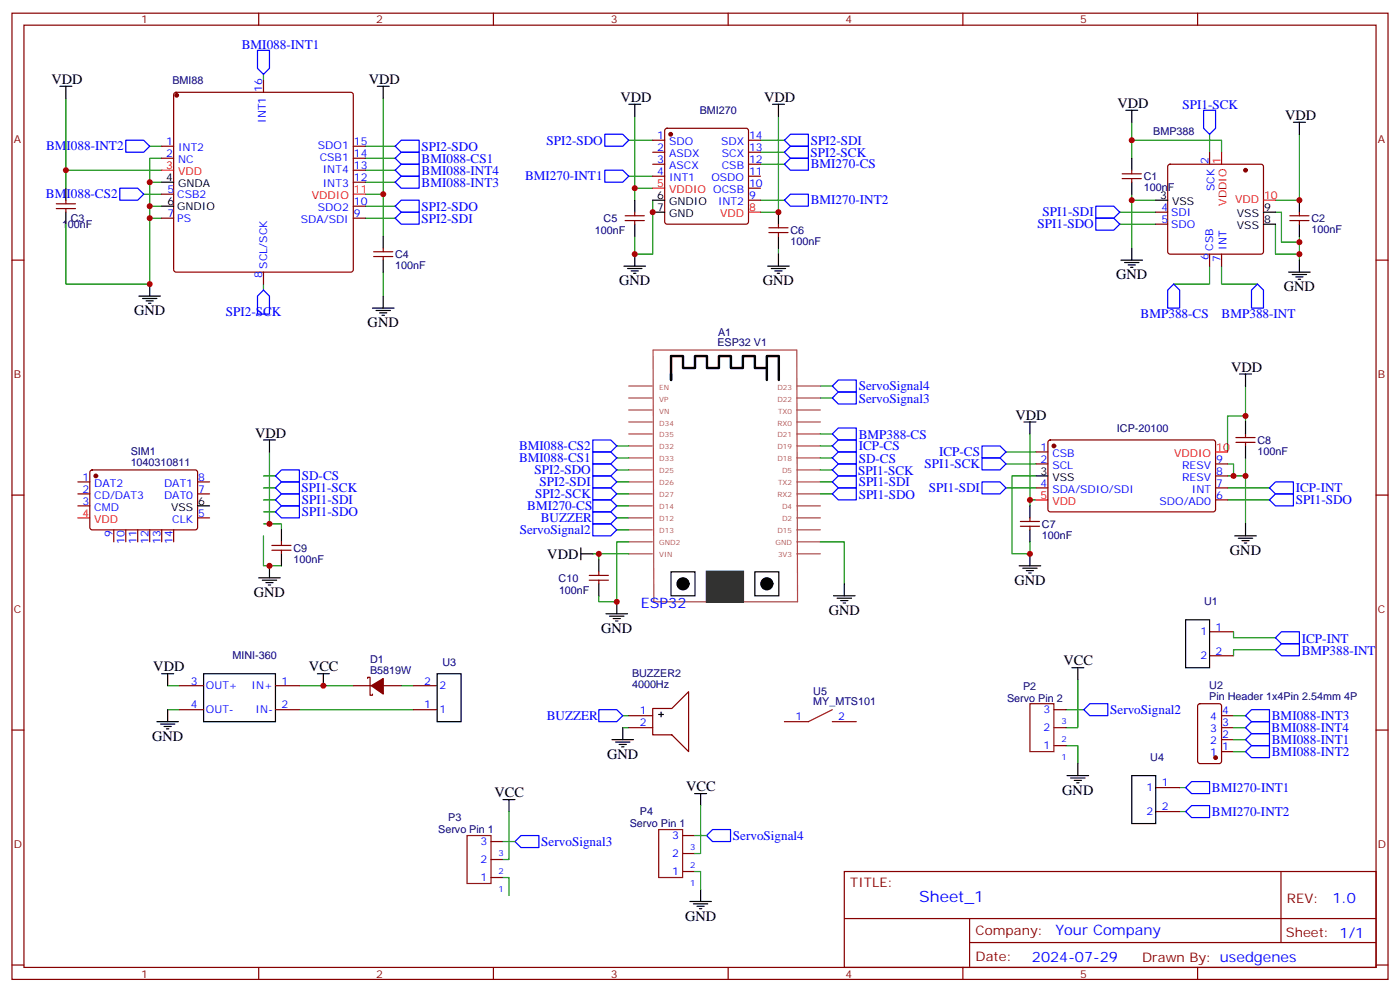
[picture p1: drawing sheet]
<svg xmlns="http://www.w3.org/2000/svg" width="412mm" height="292mm" viewBox="0 0 412 292" stroke-linecap="round" stroke-linejoin="round" font-family="sans-serif">
<g fill="none" stroke="#870000" stroke-width=".35">
<path d="M3.5 3.9h405.4v284.3h-405.4zM7.1 7.4h398.2v277.3h-398.2zM76.2 3.9v3.5M145.3 3.9v3.5M214.5 3.9v3.5M283.6 3.9v3.5M352.8 3.9v3.5M51.4 27.4l.5-.2h51.5l.5 .2 .2 .5v51.5l-.3 .5-.4 .2h-51.5l-.5-.3-.2-.4v-51.5zM77.6 23.6v3.6M196 38l.5-.3h23.3l.5 .3 .2 .5v26.8l-.2 .5-.5 .2h-23.3l-.5-.3-.2-.4v-26.8zM16.6 60h5.6M19.4 58.9v1.1"/>
<path d="M47.6 43h3.6M47.6 46.6h3.6M47.6 57.2h3.6M104.1 43h3.5M104.1 46.6h3.5M104.1 53.6h3.5M104.1 50.1h3.5M192.3 41.3h3.5M192.3 44.8h3.5M192.3 48.3h3.5M192.3 51.9h3.5M220.5 41.3h3.5"/>
<path d="M220.5 44.8h3.5M220.5 48.3h3.5M220.5 51.9h3.5M220.5 58.9h3.5M220.5 55.4h3.5M330.6 52.6h5.6M330.6 51.2h5.6M333.4 50.1v1.1M333.4 52.6v1M344.2 48.5l.5-.2h26.8l.5 .2 .2 .5v25.1l-.3 .5-.4 .2h-26.8l-.5-.2-.2-.5v-25.1zM356.3 44.8v3.5M3.5 76.6h3.6"/>
<path d="M16.6 61.4h5.6M19.4 61.4v1M47.6 64.2h3.6M104.1 64.2h3.5M104.1 60.7h3.5M110.1 75.5h5.6M110.1 74.1h5.6M112.9 73v1.1M112.9 75.5v1.1M184.1 64.9h5.7M184.1 63.5h5.7M187 62.4v1.1"/>
<path d="M187 64.9v1.1M226.5 68.4h5.6M226.5 67h5.6M229.3 66v1M229.3 68.4v1.1M340.4 62.4h3.6M340.4 66h3.6M356.3 74.8v3.5M359.8 74.8v3.5M379.9 64.9h5.7M379.9 63.5h5.7M382.8 62.4v1.1"/>
<path d="M382.8 64.9v1.1M405.3 76.6h3.6M77.6 80.1v3.5M26.7 138.5l.5-.2h30.6l.4 .7-.1 16.5-.6 .4h-30.6l-.4-.7v-16.2zM305.2 133h3.5M305.2 136.5h3.5M308.9 129.7l.5-.2h48.2l.5 .7-.1 20-.6 .4h-48.3l-.4-.7v-19.7zM358.1 136.5h3.5M364.1 130.2h5.6M364.1 128.8h5.6M366.9 127.7v1.1M366.9 130.2v1"/>
<path d="M3.5 145.7h3.6M22.9 141.8h3.6M22.9 145.3h3.6M22.9 148.9h3.6M33.5 155.9v3.6M37 155.9v3.6M40.6 155.9v3.6M44.1 155.9v3.6M47.6 155.9v3.6M51.2 155.9v3.6M58.2 141.8h3.5M58.2 145.3h3.5"/>
<path d="M58.2 152.4h3.5M82.9 159.5v1M300.6 154.9h5.6M300.6 153.5h5.6M303.4 152.4v1.1M303.4 154.9v1M305.2 143.6h3.5M358.1 143.6h3.5M358.1 147.1h3.5M358.1 140.1h3.5M405.3 145.7h3.6M80.1 161.9h5.6"/>
<path d="M80.1 160.5h5.6M82.9 161.9v1.1M173.6 170.7h5.6M173.6 169.3h5.6M176.4 168.3v1M176.4 170.7v1.1M108.3 199.7v-.4h.7v5.3h.7v-.3M356.3 185.9h7.1M356.3 193h7.1M3.5 214.8h3.6M52.9 201.8h7.1M52.9 208.8h7.1"/>
<path d="M81.1 201.8h7.1M81.1 208.8h7.1M104.1 201.8h5.3M112.9 201.8h5.3M121.7 201.8h7.1M121.7 208.8h7.1M185.2 210.6h7.1M185.2 214.1h7.1M192.3 208.5h5.6l4.9-4.9v17.6l-4.9-4.9h-5.6zM231.1 212.4h7M245.2 212.4h7M310.4 214.1h3.6"/>
<path d="M310.4 208.8h3.6M310.4 219.4h3.6M353 207.3l.5-.2h5.6l.7 .4v16.5l-.4 .7h-5.9l-.7-.4v-16.5zM359.8 210.6h3.6M359.8 214.1h3.6M359.8 217.7h3.6M405.3 214.8h3.6M340.4 231.8h7.1M340.4 238.8h7.1M359.8 221.2h3.6M144.6 258.2h3.6M144.6 252.9h3.6"/>
<path d="M144.6 247.6h3.6M201.1 256.5h3.5M201.1 251.2h3.5M201.1 245.9h3.5M248.7 256.5h156.6v28.2h-156.6zM377.3 256.5v20.9M248.7 270.3h156.5M285.6 277.4h119.6M285.6 270.3v14.1M3.5 284h3.6M76.2 284.7v3.5M145.3 284.7v3.5"/>
<path d="M214.5 284.7v3.5M283.6 284.7v3.5M352.8 284.7v3.5M405.3 284h3.6"/>
</g>
<g fill="#870000" stroke="#870000" stroke-width=".35">
<path d="M109.4 201.8l3.5-2.1v4.6z"/>
<circle cx="358.1" cy="223" r=".53"/>
<circle cx="310.4" cy="131.2" r=".53"/>
<circle cx="197.6" cy="39.5" r=".53"/>
<circle cx="366.9" cy="50.1" r=".53"/>
<circle cx="52" cy="28" r=".53"/>
<circle cx="28.2" cy="140.1" r=".53"/>
</g>
<g fill="none" stroke="#008700" stroke-width=".35">
<path d="M19.4 28.9v21.2M77.6 21.9v1.7M112.9 28.9v28.3M187 34.2v21.2h5.3M229.3 34.2v28.2h-5.3M333.4 36v5.3M356.3 39.5v5.3M382.8 39.5v19.4h-7.1M42.3 57.2h5.3M44.1 43h3.5M44.1 53.6h3.5M47.6 50.1h-28.2v5.3"/>
<path d="M47.6 46.6h-3.5v17.6M107.6 57.2h5.3v12.3M107.6 43h8.8M107.6 46.6h8.8M107.6 53.6h8.8M107.6 50.1h8.8M185.2 51.9h7.1M185.2 41.3h7.1M187 55.4v3.5M192.3 58.9v15.9h-5.3v-5.3M224 41.3h7.1M224 48.3h7.1"/>
<path d="M224 44.8h7.1M224 58.9h7.1M333.4 57.2v1.7h7M333.4 58.9v14.1M359.8 44.8v-3.5h-26.4v5.3M44.1 60.7h3.5M47.6 64.2h-3.5v19.4h-24.7v-17.6M107.6 64.2h8.8M107.6 60.7h8.8M229.3 73v1.8M329.8 66h10.6M329.8 62.4h10.6"/>
<path d="M356.3 78.3v5.3h-10.6M359.8 78.3v5.3h10.6M375.7 62.4h1.8v8.9h5.3M375.7 66v8.8h7.1M382.8 69.5v7.1M77.6 83.6v1.8M112.9 80.1v7M241.7 117.1h3.5M241.7 113.6h3.5M366.9 113.6v8.8M79.4 133v21.2h-1.8M181.7 138.3h3.5"/>
<path d="M181.7 134.8h3.5M181.7 131.2h3.5M241.7 138.3h3.5M241.7 127.7h3.5M241.7 134.8h3.5M241.7 131.2h3.5M296.3 136.5h8.9M296.3 133h8.9M303.4 127.7v19.4h1.8M361.6 136.5h1.8v3.6M366.9 124.2v-1.8h-5.3v10.6M366.9 134.8v5.3"/>
<path d="M77.6 157.7v8.8h5.3M77.6 150.6h3.5M77.6 147.1h3.5M77.6 143.6h3.5M77.6 140.1h3.5M79.4 154.2h3.5v1.7M181.7 152.4h3.5M181.7 141.8h3.5M181.7 148.9h3.5M181.7 145.3h3.5M181.7 155.9h3.5M185.2 159.5h-3.5v17.6h-5.3v-1.8"/>
<path d="M241.7 159.5h7v12.3M241.7 141.8h3.5M241.7 145.3h3.5M296.3 143.6h8.9M303.4 147.1v1.8M305.2 140.1h-7.1v22.9h5.3v-3.5M361.6 140.1h5.3v14.1M361.6 147.1h12.3M361.6 143.6h12.3M174.6 163h10.6M176.4 163v1.7M363.4 185.9v1.8h12.3"/>
<path d="M375.7 191.2h-12.3v1.8M49.4 201.8h3.5M49.4 208.8h3.5M88.2 208.8h33.5M88.2 201.8h15.9M118.2 201.8h3.5M183.4 210.6h1.8M183.4 214.1h1.8M314 219.4h3.5v5.3M314 208.8h5.3M317.5 200v14.1h-3.5M363.4 217.7h3.5"/>
<path d="M363.4 214.1h3.5M363.4 210.6h3.5M149.9 238.8v14.1h-1.7M206.4 237.1v14.1h-1.8M347.5 238.8h1.7M347.5 231.8h1.7M363.4 221.2h3.5M148.2 258.2h1.7v5.3M148.2 247.6h3.5M204.6 256.5h1.8v5.3M204.6 245.9h3.5"/>
</g>
<g fill="none" stroke="#000" stroke-width=".35">
<path d="M17.6 25.4h3.6M19.4 25.4v3.5M111.1 25.4h3.6M112.9 25.4v3.5M185.2 30.7h3.5M187 30.7v3.5M227.5 30.7h3.6M229.3 30.7v3.5M331.6 32.5h3.5M333.4 32.5v3.5M381 36h3.5M382.8 36v3.5"/>
<path d="M19.4 55.4v3.5M47.6 53.6h3.6M187 58.9v3.5M192.3 58.9h3.5M333.4 46.6v3.5M333.4 53.6v3.6M340.4 58.9h3.6M382.8 58.9v3.5M19.4 62.4v3.6M47.6 60.7h3.6M112.9 69.5v3.5M112.9 76.6v3.5"/>
<path d="M183.8 78.3h6.3M184.9 79h4.2M185.9 79.7h2.1M187 66v3.5M187 74.8v3.5M192.3 62.4h3.5M226.1 78.3h6.4M227.2 79h4.2M228.2 79.7h2.2M229.3 62.4v3.6M229.3 69.5v3.5M229.3 74.8v3.5"/>
<path d="M330.2 76.6h6.3M331.3 77.3h4.2M332.3 78h2.1M333 78.7h.7M333.4 73v3.6M372.2 62.4h3.5M372.2 66h3.5M382.8 66v3.5M382.8 76.6v3.5M40.9 87.1h6.4M42 87.8h4.2M43 88.5h2.2"/>
<path d="M43.7 89.3h.7M44.1 83.6v3.5M109.7 90.7h6.4M110.8 91.4h4.2M111.8 92.1h2.1M112.5 92.8h.7M112.9 87.1v3.6M186.6 80.4h.7M229 80.4h.7M379.6 80.1h6.3M380.6 80.8h4.3M381.7 81.5h2.1"/>
<path d="M382.4 82.2h.7M365.1 110.1h3.6M366.9 110.1v3.5M77.6 129.5h3.5M79.4 129.5v3.5M301.6 124.2h3.6M303.4 124.2v3.5M366.9 124.2v3.5M366.9 131.2v3.6M58.2 148.9h3.5M82.9 155.9v3.6M303.4 148.9v3.5"/>
<path d="M303.4 155.9v3.6M305.2 140.1h3.5M363.7 157.7h6.4M364.8 158.4h4.2M365.8 159.1h2.1M366.5 159.8h.7M366.9 154.2v3.5M76.2 170h6.3M77.3 170.7h4.2M78.3 171.4h2.1M79 172.2h.7M79.4 166.5v3.5"/>
<path d="M82.9 163v3.5M171.1 163h3.5M171.1 161.2v3.5M176.4 164.7v3.6M176.4 171.8v3.5M181.7 177.1v3.5M197.7 168.3h7v7h-7zM222.4 168.3h7v7h-7zM245.5 175.3h6.4M246.6 176h4.2M247.6 176.7h2.2M248.4 177.4h.7"/>
<path d="M248.7 171.8v3.5M300.2 166.5h6.4M301.3 167.2h4.2M302.3 167.9h2.1M303 168.6h.7M303.4 163v3.5M47.6 198.3h3.6M49.4 198.3v3.5M60 198.3h21.1v14.1h-21.1zM93.5 198.3h3.5M95.2 198.3v3.5M128.8 198.3h7v14.1h-7z"/>
<path d="M178.5 180.6h6.4M179.6 181.3h4.2M180.6 182h2.1M181.3 182.7h.7M315.7 196.5h3.6M317.5 196.5v3.5M349.2 182.4h7.1v14.1h-7.1zM46.2 212.4h6.4M47.3 213.1h4.2M48.3 213.8h2.1M49 214.5h.7M49.4 208.8v3.6"/>
<path d="M180.3 217.7h6.3M181.3 218.4h4.3M182.4 219.1h2.1M183.1 219.8h.7M183.4 214.1v3.6M194 210.3h1.4M194.7 209.5v1.5M148.2 235.3h3.5M149.9 235.3v3.5M204.6 233.5h3.5M206.4 233.5v3.6M314.3 228.2h6.4"/>
<path d="M315.4 229h4.2M316.4 229.7h2.2M317.1 230.4h.8M317.5 224.7v3.5M333.4 228.2h7v14.2h-7zM203.2 265.3h6.3M204.3 266h4.2M205.3 266.7h2.1M206 267.4h.7M206.4 261.8v3.5"/>
</g>
<g fill="none" stroke="#00f" stroke-width=".35">
<path d="M75.8 14.8h3.6v5.3l-1.8 1.8-1.8-1.8zM178.2 39.5h5.2l1.8 1.8-1.8 1.7h-5.2zM354.5 32.5h3.6v5.2l-1.8 1.8-1.8-1.8zM35.3 55.4h5.3l1.7 1.8-1.7 1.7h-5.3zM37 41.3h5.3l1.8 1.7-1.8 1.8h-5.3zM116.4 43l1.8-1.7h5.3v3.5h-5.3zM116.4 46.6l1.8-1.8h5.3v3.5h-5.3zM116.4 53.6l1.8-1.7h5.3v3.5h-5.3zM116.4 50.1l1.8-1.8h5.3v3.6h-5.3zM178.2 50.1h5.2l1.8 1.8-1.8 1.7h-5.2zM231.1 58.9l1.7-1.7h5.3v3.5h-5.3zM231.1 48.3l1.7-1.7h5.3v3.5h-5.3z"/>
<path d="M231.1 44.8l1.7-1.8h5.3v3.6h-5.3zM231.1 41.3l1.7-1.8h5.3v3.5h-5.3zM116.4 64.2l1.8-1.8h5.3v3.6h-5.3zM116.4 60.7l1.8-1.8h5.3v3.5h-5.3zM322.8 60.7h5.3l1.7 1.7-1.7 1.8h-5.3zM322.8 64.2h5.3l1.7 1.8-1.7 1.7h-5.3zM77.6 85.4l1.8 1.7v5.3h-3.6v-5.3zM345.7 83.6l1.8 1.8v5.3h-3.5v-5.3zM370.4 83.6l1.8 1.8v5.3h-3.5v-5.3zM245.2 113.6l1.7-1.8h5.3v3.6h-5.3zM245.2 117.1l1.7-1.7h5.3v3.5h-5.3zM174.6 136.5h5.3l1.8 1.8-1.8 1.8h-5.3z"/>
<path d="M174.6 129.5h5.3l1.8 1.7-1.8 1.8h-5.3zM174.6 133h5.3l1.8 1.8-1.8 1.7h-5.3zM245.2 127.7l1.7-1.8h5.3v3.6h-5.3zM245.2 134.8l1.7-1.8h5.3v3.5h-5.3zM245.2 131.2l1.7-1.7h5.3v3.5h-5.3zM245.2 138.3l1.7-1.8h5.3v3.6h-5.3zM289.3 134.8h5.3l1.7 1.7-1.7 1.8h-5.3zM289.3 131.2h5.3l1.7 1.8-1.7 1.8h-5.3zM81.1 150.6l1.8-1.7h5.3v3.5h-5.3zM81.1 147.1l1.8-1.8h5.3v3.6h-5.3zM81.1 143.6l1.8-1.8h5.3v3.5h-5.3zM81.1 140.1l1.8-1.8h5.3v3.5h-5.3z"/>
<path d="M174.6 150.6h5.3l1.8 1.8-1.8 1.8h-5.3zM174.6 147.1h5.3l1.8 1.8-1.8 1.7h-5.3zM174.6 143.6h5.3l1.8 1.7-1.8 1.8h-5.3zM174.6 140.1h5.3l1.8 1.7-1.8 1.8h-5.3zM174.6 154.2h5.3l1.8 1.7-1.8 1.8h-5.3zM245.2 141.8l1.7-1.7h5.3v3.5h-5.3zM245.2 145.3l1.7-1.7h5.3v3.5h-5.3zM289.3 141.8h5.3l1.7 1.8-1.7 1.7h-5.3zM373.9 147.1l1.8-1.8h5.3v3.6h-5.3zM373.9 143.6l1.8-1.8h5.3v3.5h-5.3zM375.7 191.2l1.8-1.8h5.3v3.6h-5.3zM375.7 187.7l1.8-1.8h5.3v3.5h-5.3z"/>
<path d="M176.4 208.8h5.3l1.7 1.8-1.7 1.8h-5.3zM319.3 208.8l1.7-1.7h5.3v3.5h-5.3zM366.9 214.1l1.8-1.7h5.2v3.5h-5.2zM366.9 210.6l1.8-1.8h5.2v3.6h-5.2zM366.9 217.7l1.8-1.8h5.2v3.5h-5.2zM349.2 231.8l1.8-1.8h5.3v3.5h-5.3zM349.2 238.8l1.8-1.7h5.3v3.5h-5.3zM366.9 221.2l1.8-1.8h5.2v3.6h-5.2zM151.7 247.6l1.8-1.7h5.2v3.5h-5.2zM208.1 245.9l1.8-1.8h5.3v3.5h-5.3z"/>
</g>
<g fill="none" stroke="#a64a4a" stroke-width=".35">
<path d="M185.2 117.1h7M185.2 113.6h7M192.4 103h42.3l.2 74.1h-42.3zM234.7 117.1h7M234.7 113.6h7M185.2 138.3h7M185.2 134.8h7M185.2 131.2h7M185.2 127.7h7M185.2 124.2h7M185.2 120.6h7M234.7 138.3h7"/>
<path d="M234.7 134.8h7M234.7 131.2h7M234.7 127.7h7M234.7 124.2h7M234.7 120.6h7M185.2 159.5h7M185.2 155.9h7M185.2 152.4h7M185.2 148.9h7M185.2 145.3h7M185.2 141.8h7M234.7 159.5h7"/>
<path d="M234.7 155.9h7M234.7 152.4h7M234.7 148.9h7M234.7 145.3h7M234.7 141.8h7M185.2 163h7M234.7 163h7"/>
</g>
<path d="M208.2 168.3h10.6v8.8h-10.6z" fill="#333" stroke="#333" stroke-width=".71"/>
<g fill="#000" stroke="#000" stroke-width=".35">
<circle cx="201.2" cy="171.8" r="1.76"/>
<circle cx="225.9" cy="171.8" r="1.76"/>
</g>
<path d="M197.7 110.1v1.7v-7h3.5v3.5h3.5v-3.5h3.6v3.5h3.5v-3.5h3.5v3.5h3.5v-3.5h3.6v3.5h3.5v-3.5h3.5v7M225.9 108.3v3.5" fill="none" stroke="#000" stroke-width=".71"/>
<path d="M303.4 207.1h7v14.1h-7zM137.6 245.9h7v14.1h-7zM194 244.1h7.1v14.1h-7.1z" fill="none" stroke="#630" stroke-width=".35"/>
<path d="M47.6 50.1h3.6M104.1 57.2h3.5M192.3 55.4h3.5M359.8 44.8v3.5M372.2 58.9h3.5M220.5 62.4h3.5M358.1 133h3.5M22.9 152.4h3.6M305.2 147.1h3.5" fill="none" stroke="#f00" stroke-width=".35"/>
<path d="M245.2 208.8l-7.1 3.6" fill="none" stroke="#903" stroke-width=".35"/>
<g fill="#c00">
<circle cx="181.7" cy="177.1" r=".88"/>
<circle cx="176.4" cy="163" r=".88"/>
<circle cx="79.4" cy="154.2" r=".88"/>
<circle cx="79.4" cy="166.5" r=".88"/>
<circle cx="95.3" cy="201.8" r=".88"/>
<circle cx="303.4" cy="163" r=".88"/>
<circle cx="366.9" cy="140.1" r=".88"/>
<circle cx="366.9" cy="122.4" r=".88"/>
<circle cx="303.4" cy="147.1" r=".88"/>
<circle cx="363.4" cy="140.1" r=".88"/>
<circle cx="187" cy="74.8" r=".88"/>
<circle cx="187" cy="55.4" r=".88"/>
<circle cx="192.3" cy="62.4" r=".88"/>
<circle cx="229.3" cy="62.4" r=".88"/>
<circle cx="112.9" cy="57.1" r=".88"/>
<circle cx="19.4" cy="50.1" r=".88"/>
<circle cx="44.1" cy="83.6" r=".88"/>
<circle cx="44.1" cy="53.6" r=".88"/>
<circle cx="44.1" cy="60.7" r=".88"/>
<circle cx="44.1" cy="64.2" r=".88"/>
<circle cx="333.4" cy="58.9" r=".88"/>
<circle cx="382.8" cy="58.9" r=".88"/>
<circle cx="382.8" cy="71.3" r=".88"/>
<circle cx="382.8" cy="74.8" r=".88"/>
<circle cx="333.4" cy="41.3" r=".88"/>
</g>
<text font-size="4.6" fill="#00f" x="270.8" y="265.5">Sheet_1</text>
<g font-size="4.2">
<text x="15.2" y="24.7">VDD</text>
<text x="108.7" y="24.7">VDD</text>
<text x="182.7" y="30">VDD</text>
<text x="225.1" y="30">VDD</text>
<text x="329.1" y="31.8">VDD</text>
<text x="378.5" y="35.3">VDD</text>
<text x="182.4" y="84">GND</text>
<text x="224.7" y="84">GND</text>
<text x="328.8" y="82.2">GND</text>
<text x="378.2" y="85.7">GND</text>
<text x="39.5" y="92.8">GND</text>
<text x="108.3" y="96.3">GND</text>
<text x="362.7" y="109.4">VDD</text>
<text x="299.2" y="123.5">VDD</text>
<text x="75.1" y="128.8">VDD</text>
<text x="161.2" y="164.4">VDD</text>
<text x="362.3" y="163.3">GND</text>
<text x="298.8" y="172.2">GND</text>
<text x="74.8" y="175.7">GND</text>
<text x="244.1" y="181">GND</text>
<text x="177.1" y="186.3">GND</text>
<text x="45.2" y="197.6">VDD</text>
<text x="91" y="197.6">VCC</text>
<text x="313.3" y="195.8">VCC</text>
<text x="44.8" y="218">GND</text>
<text x="178.9" y="223.3">GND</text>
<text x="202.1" y="232.8">VCC</text>
<text x="312.9" y="233.9">GND</text>
<text x="145.7" y="234.6">VCC</text>
<text x="201.8" y="270.9">GND</text>
</g>
<g font-size="4.2" fill="#00f">
<text x="188.7" y="178.9">ESP32</text>
<text x="392.5" y="265.7">1.0</text>
<text x="310.9" y="275.3">Your Company</text>
<text x="304" y="283.1">2024-07-29</text>
</g>
<g font-size="3.9" fill="#00f">
<text x="71.2" y="14.3">BMI088-INT1</text>
<text x="348.3" y="32">SPI1-SCK</text>
<text x="13.6" y="44.3">BMI088-INT2</text>
<text x="124.2" y="44.4">SPI2-SDO</text>
<text x="124.2" y="47.9">BMI088-CS1</text>
<text x="161" y="42.5">SPI2-SDO</text>
<text x="238.8" y="46.1">SPI2-SCK</text>
<text x="238.8" y="42.5">SPI2-SDI</text>
<text x="124.2" y="51.4">BMI088-INT4</text>
<text x="154.7" y="53.1">BMI270-INT1</text>
<text x="238.8" y="49.6">BMI270-CS</text>
<text x="13.5" y="58.4">BMI088-CS2</text>
<text x="124.2" y="54.9">BMI088-INT3</text>
<text x="124.2" y="65.5">SPI2-SDI</text>
<text x="124.2" y="62">SPI2-SDO</text>
<text x="238.8" y="60.2">BMI270-INT2</text>
<text x="307.1" y="63.7">SPI1-SDI</text>
<text x="305.6" y="67.2">SPI1-SDO</text>
<text x="66.5" y="93.1">SPI2-SCK</text>
<text x="336" y="93.7">BMP388-CS</text>
<text x="359.9" y="93.7">BMP388-INT</text>
<text x="252.9" y="114.8">ServoSignal4</text>
<text x="252.9" y="118.5">ServoSignal3</text>
<text x="252.9" y="129.1">BMP388-CS</text>
<text x="152.9" y="132.5">BMI088-CS2</text>
<text x="152.9" y="136">BMI088-CS1</text>
<text x="252.9" y="136.2">SD-CS</text>
<text x="252.9" y="132.6">ICP-CS</text>
<text x="272.3" y="137.8">SPI1-SCK</text>
<text x="276.6" y="134.2">ICP-CS</text>
<text x="88.9" y="141.3">SD-CS</text>
<text x="157.4" y="139.5">SPI2-SDO</text>
<text x="158.9" y="143.1">SPI2-SDI</text>
<text x="252.8" y="139.7">SPI1-SCK</text>
<text x="252.9" y="143.1">SPI1-SDI</text>
<text x="88.8" y="144.8">SPI1-SCK</text>
<text x="88.9" y="148.4">SPI1-SDI</text>
<text x="157.7" y="146.6">SPI2-SCK</text>
<text x="252.9" y="146.7">SPI1-SDO</text>
<text x="273.6" y="144.8">SPI1-SDI</text>
<text x="381.7" y="148.4">SPI1-SDO</text>
<text x="381.7" y="144.9">ICP-INT</text>
<text x="88.9" y="151.9">SPI1-SDO</text>
<text x="155.3" y="150">BMI270-CS</text>
<text x="159.3" y="153.6">BUZZER</text>
<text x="153.1" y="157.2">ServoSignal2</text>
<text x="383.5" y="189.1">ICP-INT</text>
<text x="383.5" y="192.6">BMP388-INT</text>
<text x="161.1" y="211.8">BUZZER</text>
<text x="327" y="210.2">ServoSignal2</text>
<text x="374.6" y="215.3">BMI088-INT4</text>
<text x="374.6" y="211.8">BMI088-INT3</text>
<text x="374.6" y="218.9">BMI088-INT1</text>
<text x="374.6" y="222.4">BMI088-INT2</text>
<text x="357" y="233">BMI270-INT1</text>
<text x="357" y="240.2">BMI270-INT2</text>
<text x="159.5" y="249.1">ServoSignal3</text>
<text x="215.9" y="247.3">ServoSignal4</text>
</g>
<g font-size="3.9" fill="#800">
<text x="250.5" y="261.1">TITLE:</text>
<text x="379.1" y="265.7">REV:</text>
<text x="287.4" y="275.3">Company:</text>
<text x="378.7" y="275.9">Sheet: 1/1</text>
<text x="287.4" y="282.9">Date:</text>
<text x="336.4" y="283">Drawn By: usedgenes</text>
</g>
<g font-size="3.2" fill="#800">
<text x="41.6" y="6.9">1</text>
<text x="110.8" y="6.9">2</text>
<text x="179.9" y="6.9">3</text>
<text x="249.1" y="6.9">4</text>
<text x="318.2" y="6.9">5</text>
<text x="4.1" y="42">A</text>
<text x="405.9" y="42">A</text>
<text x="4.1" y="111.1">B</text>
<text x="405.9" y="111.1">B</text>
<text x="4.1" y="180.3">C</text>
<text x="405.9" y="180.3">C</text>
<text x="4.1" y="249.4">D</text>
<text x="405.9" y="249.4">D</text>
<text x="41.6" y="287.7">1</text>
<text x="110.8" y="287.7">2</text>
<text x="179.9" y="287.7">3</text>
<text x="249.1" y="287.7">4</text>
<text x="318.2" y="287.7">5</text>
</g>
<g font-size="3.2" fill="#000080">
<text x="50.8" y="24.8">BMI88</text>
<text x="206.1" y="33.5">BMI270</text>
<text x="339.7" y="39.8">BMP388</text>
<text x="336.9" y="53">C1</text>
<text x="336.9" y="56.2">100nF</text>
<text x="20.8" y="65.3">C3</text>
<text x="177.8" y="65.3">C5</text>
<text x="386.3" y="65.3">C2</text>
<text x="18.3" y="67.1">100nF</text>
<text x="175.2" y="68.9">100nF</text>
<text x="232.8" y="68.9">C6</text>
<text x="386.3" y="68.5">100nF</text>
<text x="116.4" y="75.9">C4</text>
<text x="232.8" y="72.1">100nF</text>
<text x="116.4" y="79.1">100nF</text>
<text x="211.3" y="102">ESP32 V1</text>
<text x="211.5" y="98.8">A1</text>
<text x="329" y="127.1">ICP-20100</text>
<text x="370.4" y="130.6">C8</text>
<text x="38.5" y="137.1">1040310811</text>
<text x="38.5" y="133.9">SIM1</text>
<text x="370.4" y="133.8">100nF</text>
<text x="306.9" y="155.3">C7</text>
<text x="306.9" y="158.5">100nF</text>
<text x="86.4" y="165.6">100nF</text>
<text x="86.4" y="162.4">C9</text>
<text x="164.5" y="171.2">C10</text>
<text x="164.7" y="174.7">100nF</text>
<text x="354.7" y="178.2">U1</text>
<text x="68.5" y="194">MINI-360</text>
<text x="109" y="195.1">D1</text>
<text x="130.3" y="195.9">U3</text>
<text x="109" y="198.3">B5819W</text>
<text x="186.2" y="202.5">4000Hz</text>
<text x="186.2" y="199.3">BUZZER2</text>
<text x="301.4" y="202.9">P2</text>
<text x="356.2" y="202.8">U2</text>
<text x="239.6" y="207.6">MY_MTS101</text>
<text x="239.6" y="204.4">U5</text>
<text x="296.6" y="206.5">Servo Pin 2</text>
<text x="356.2" y="206">Pin Header 1x4Pin 2.54mm 4P</text>
<text x="338.8" y="224">U4</text>
<text x="188.5" y="240">P4</text>
<text x="129.1" y="245.3">Servo Pin 1</text>
<text x="132" y="241.7">P3</text>
<text x="185.5" y="243.5">Servo Pin 1</text>
</g>
<g font-size="3.2" fill="#00f">
<text x="77.3" y="27" transform="rotate(-90 77.3 27)">16</text>
<text x="78.3" y="36.1" transform="rotate(-90 78.3 36.1)">INT1</text>
<text x="193.6" y="40.9">1</text>
<text x="220.7" y="40.9">14</text>
<text x="49" y="42.7">1</text>
<text x="49" y="46.2">2</text>
<text x="52.5" y="44.4">INT2</text>
<text x="52.5" y="48">NC</text>
<text x="93.6" y="43.7">SDO1</text>
<text x="94.2" y="47.3">CSB1</text>
<text x="104.2" y="46.2">14</text>
<text x="104.2" y="42.7">15</text>
<text x="193.6" y="44.4">2</text>
<text x="193.6" y="48">3</text>
<text x="197.1" y="42.7">SDO</text>
<text x="197.1" y="46.2">ASDX</text>
<text x="212.4" y="42.7">SDX</text>
<text x="212.6" y="46.2">SCX</text>
<text x="220.7" y="48">12</text>
<text x="220.7" y="44.4">13</text>
<text x="95.1" y="50.8">INT4</text>
<text x="104.2" y="53.3">12</text>
<text x="104.2" y="49.7">13</text>
<text x="193.6" y="51.5">4</text>
<text x="197.1" y="49.7">ASCX</text>
<text x="197.1" y="53.3">INT1</text>
<text x="209.6" y="53.3">OSDO</text>
<text x="212.6" y="49.7">CSB</text>
<text x="220.7" y="51.5">11</text>
<text x="356" y="48.2" transform="rotate(-90 356 48.2)">2</text>
<text x="49.3" y="56.8">5</text>
<text x="52.2" y="58.2">CSB2</text>
<text x="95.1" y="55">INT3</text>
<text x="220.7" y="58.6">9</text>
<text x="220.7" y="55">10</text>
<text x="357.7" y="56.2" transform="rotate(-90 357.7 56.2)">SCK</text>
<text x="49.3" y="63.9">7</text>
<text x="52.2" y="65.3">PS</text>
<text x="88.6" y="65.6">SDA/SDI</text>
<text x="93.6" y="62.1">SDO2</text>
<text x="104.2" y="63.9">9</text>
<text x="104.2" y="60.3">10</text>
<text x="211.5" y="60.3">INT2</text>
<text x="342.1" y="62.1">4</text>
<text x="342.1" y="65.6">5</text>
<text x="345" y="63.5">SDI</text>
<text x="345" y="67">SDO</text>
<text x="356" y="76.6" transform="rotate(-90 356 76.6)">6</text>
<text x="357.4" y="73.7" transform="rotate(-90 357.4 73.7)">CSB</text>
<text x="359.5" y="77" transform="rotate(-90 359.5 77)">7</text>
<text x="361.2" y="73.5" transform="rotate(-90 361.2 73.5)">INT</text>
<text x="77.3" y="81.9" transform="rotate(-90 77.3 81.9)">8</text>
<text x="78.7" y="79" transform="rotate(-90 78.7 79)">SCL/SCK</text>
<text x="306.5" y="132.6">1</text>
<text x="306.5" y="136.2">2</text>
<text x="310" y="134.4">CSB</text>
<text x="310" y="137.9">SCL</text>
<text x="348.2" y="137.9">RESV</text>
<text x="358.2" y="136.2">9</text>
<text x="24.3" y="141.5">1</text>
<text x="27.8" y="143.2">DAT2</text>
<text x="48.3" y="143.2">DAT1</text>
<text x="58.4" y="141.5">8</text>
<text x="306.5" y="143.2">4</text>
<text x="348.2" y="141.5">RESV</text>
<text x="358.2" y="143.2">7</text>
<text x="358.2" y="139.7">8</text>
<text x="24.3" y="145">2</text>
<text x="24.3" y="148.5">3</text>
<text x="27.8" y="146.8">CD/DAT3</text>
<text x="48.3" y="146.8">DAT0</text>
<text x="58.4" y="145">7</text>
<text x="310" y="145">SDA/SDIO/SDI</text>
<text x="341.6" y="148.5">SDO/AD0</text>
<text x="351.1" y="145">INT</text>
<text x="358.2" y="146.8">6</text>
<text x="27.8" y="150.3">CMD</text>
<text x="50.7" y="153.8">CLK</text>
<text x="58.4" y="152">5</text>
<text x="33.2" y="157.9" transform="rotate(-90 33.2 157.9)">9</text>
<text x="36.7" y="160" transform="rotate(-90 36.7 160)">10</text>
<text x="40.2" y="160" transform="rotate(-90 40.2 160)">11</text>
<text x="43.7" y="160" transform="rotate(-90 43.7 160)">12</text>
<text x="47.3" y="160" transform="rotate(-90 47.3 160)">13</text>
<text x="50.8" y="160" transform="rotate(-90 50.8 160)">14</text>
<text x="358.1" y="185.6">1</text>
<text x="353.6" y="187">1</text>
<text x="353.6" y="194">2</text>
<text x="358.1" y="192.6">2</text>
<text x="56.2" y="201.4">3</text>
<text x="60.7" y="202.8">OUT+</text>
<text x="74.1" y="202.8">IN+</text>
<text x="82.9" y="201.4">1</text>
<text x="125" y="201.4">2</text>
<text x="129.5" y="202.8">2</text>
<text x="56.2" y="208.5">4</text>
<text x="60.7" y="209.9">OUT-</text>
<text x="75.3" y="209.9">IN-</text>
<text x="82.9" y="208.5">2</text>
<text x="125" y="208.5">1</text>
<text x="129.5" y="209.9">1</text>
<text x="307.4" y="209.9">3</text>
<text x="188.5" y="210.3">1</text>
<text x="188.5" y="213.8">2</text>
<text x="234.3" y="212">1</text>
<text x="246.9" y="212">2</text>
<text x="307.4" y="215.2">2</text>
<text x="356.5" y="212">4</text>
<text x="356.5" y="215.5">3</text>
<text x="360" y="210.3">4</text>
<text x="360" y="213.8">3</text>
<text x="307.4" y="220.5">1</text>
<text x="356.5" y="219.1">2</text>
<text x="360" y="217.3">2</text>
<text x="360" y="220.8">1</text>
<text x="356.5" y="222.6">1</text>
<text x="337.7" y="232.8">1</text>
<text x="342.2" y="231.4">1</text>
<text x="337.7" y="239.9">2</text>
<text x="342.2" y="238.5">2</text>
<text x="141.6" y="248.7">3</text>
<text x="198" y="246.9">3</text>
<text x="141.6" y="254">2</text>
<text x="198" y="257.5">1</text>
<text x="198" y="252.2">2</text>
<text x="141.6" y="259.3">1</text>
</g>
<g font-size="3.2" fill="#f00">
<text x="49" y="49.7">3</text>
<text x="52.5" y="51.5">VDD</text>
<text x="359.5" y="48.2" transform="rotate(-90 359.5 48.2)">1</text>
<text x="91.9" y="58.6">VDDIO</text>
<text x="104.2" y="56.8">11</text>
<text x="193.6" y="55">5</text>
<text x="197.1" y="56.8">VDDIO OCSB</text>
<text x="363.8" y="59.6">VDD</text>
<text x="372.4" y="58.6">10</text>
<text x="212.1" y="63.9">VDD</text>
<text x="220.7" y="62.1">8</text>
<text x="361.2" y="60.5" transform="rotate(-90 361.2 60.5)">VDDIO</text>
<text x="345.9" y="134.4">VDDIO</text>
<text x="358.2" y="132.6">10</text>
<text x="306.5" y="146.8">5</text>
<text x="310" y="148.5">VDD</text>
<text x="24.3" y="152">4</text>
<text x="27.8" y="153.8">VDD</text>
</g>
<g font-size="3.2">
<text x="49" y="53.3">4</text>
<text x="52.5" y="55">GNDA</text>
<text x="193.6" y="58.6">6</text>
<text x="341.8" y="58.6">3</text>
<text x="49.3" y="60.3">6</text>
<text x="52.2" y="61.7">GNDIO</text>
<text x="193.6" y="62.1">7</text>
<text x="197.1" y="60.3">GNDIO</text>
<text x="197.1" y="63.9">GND</text>
<text x="345.3" y="60.3">VSS</text>
<text x="364.4" y="63.9">VSS</text>
<text x="372.4" y="65.6">8</text>
<text x="372.4" y="62.1">9</text>
<text x="364.4" y="67.4">VSS</text>
<text x="306.5" y="139.7">3</text>
<text x="310" y="141.5">VSS</text>
<text x="58.4" y="148.5">6</text>
<text x="50.4" y="150.3">VSS</text>
</g>
<g font-size="2.5" fill="#00f">
<text x="312.7" y="213.2">3</text>
<text x="312.7" y="218.5">2</text>
<text x="312.7" y="223.8">1</text>
<text x="146.9" y="252">3</text>
<text x="203.3" y="250.2">3</text>
<text x="146.9" y="257.3">2</text>
<text x="203.3" y="255.5">2</text>
<text x="146.9" y="262.6">1</text>
<text x="203.3" y="260.8">1</text>
</g>
<g font-size="2.1" fill="#a54b4b">
<text x="194.2" y="118.2">VP</text>
<text x="194.2" y="114.6">EN</text>
<text x="229" y="118.2">D22</text>
<text x="229" y="114.6">D23</text>
<text x="194.2" y="125.2">D34</text>
<text x="194.2" y="121.7">VN</text>
<text x="229.1" y="125.2">RX0</text>
<text x="229.2" y="121.7">TX0</text>
<text x="194.2" y="128.7">D35</text>
<text x="229" y="128.7">D21</text>
<text x="194.2" y="135.8">D33</text>
<text x="194.2" y="132.3">D32</text>
<text x="229" y="135.8">D18</text>
<text x="229" y="132.3">D19</text>
<text x="194.2" y="142.9">D26</text>
<text x="194.2" y="139.3">D25</text>
<text x="229.2" y="142.9">TX2</text>
<text x="230.4" y="139.3">D5</text>
<text x="194.2" y="149.9">D14</text>
<text x="194.2" y="146.4">D27</text>
<text x="229.1" y="146.4">RX2</text>
<text x="230.4" y="149.9">D4</text>
<text x="194.2" y="153.4">D12</text>
<text x="230.4" y="153.4">D2</text>
<text x="194.2" y="160.5">GND2</text>
<text x="194.2" y="157">D13</text>
<text x="228.5" y="160.5">GND</text>
<text x="229" y="157">D15</text>
<text x="194.2" y="164">VIN</text>
<text x="229.2" y="164">3V3</text>
</g>
</svg>
